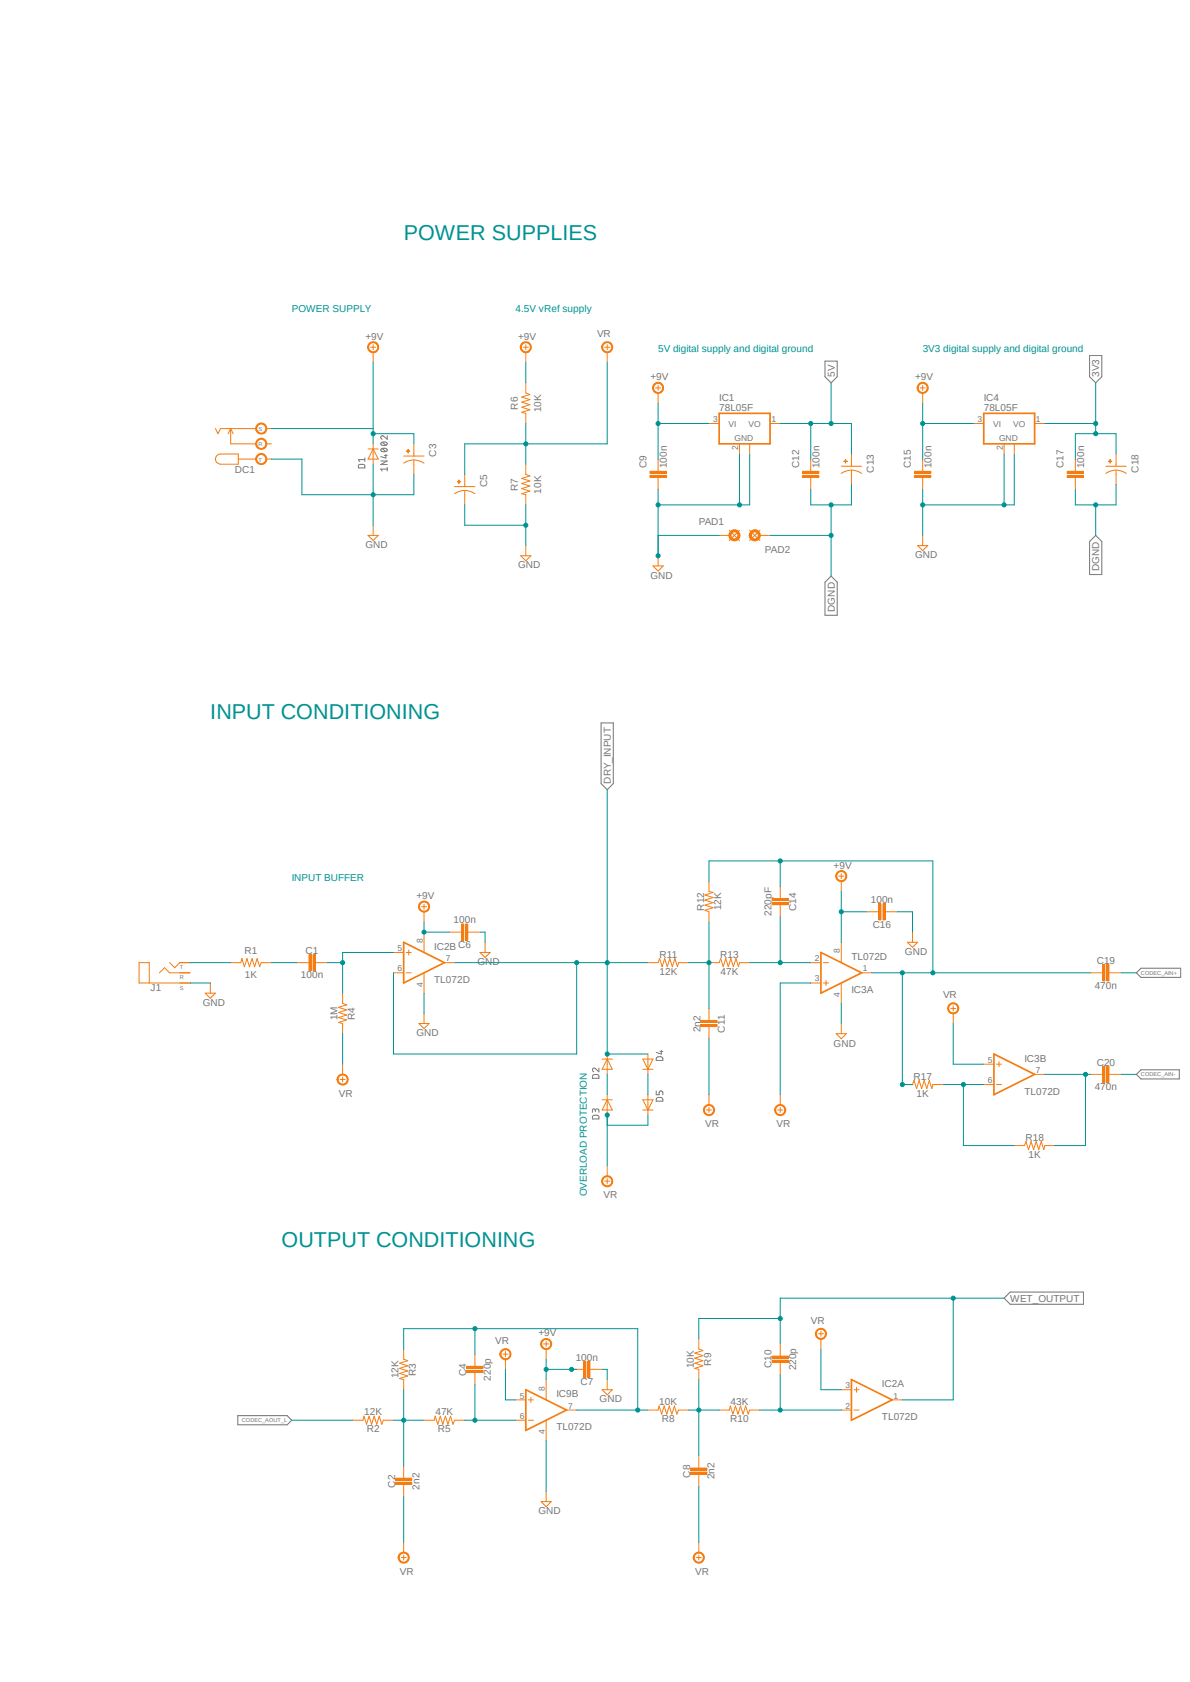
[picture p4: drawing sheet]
<svg xmlns="http://www.w3.org/2000/svg" width="297mm" height="420mm" viewBox="0 0 297 420" stroke-linecap="round" stroke-linejoin="round" font-family="sans-serif">
<path d="M34.2 54.5l262.9 232" fill="none" stroke="#fff" stroke-width=".25"/>
<g fill="none" stroke="#757575" stroke-width=".25">
<path d="M205.9 90.2h3.1v3.9l-1.6 1.5-1.5-1.5zM271.9 88.8h3.1v5.3l-1.5 1.5-1.6-1.5zM89.5 116.2a1.3 1.3 0 0 1 1.3-.2l.3 .8h-1.6zM91.1 114.3v.9M91.1 114.8h-1.6l.3 .4M95 115.1h1.6l-1.6 .9h1.6M95.1 112.2l.4-.3h.6l.5 .5a.93 .93 0 0 1-1.6 0zM95.1 110.6l.4-.2h.6l.5 .4a.93 .93 0 0 1-1.6 0zM95.4 112l.9 .7M95.4 110.4l.9 .8M95.9 113.7h.7M96.3 113.5v.9l-1.3-.4"/>
<path d="M96.6 108.8v.9l-.8-.8a.44 .44 0 0 0-.7 .1 .44 .44 0 0 0 .3 .7M96.6 117.1h-1.6l.4 .5M96.6 116.7v.9M273.5 133.7l1.5 1.5v8.3h-3.1v-8.3zM207.4 143.8l1.6 1.6v8.2h-3.1v-8.2zM150 180.5h3.1v15.2l-1.5 1.5-1.6-1.5zM284.8 241.8h9.9v2.3h-9.9l-1.2-1.2zM147.9 278.7l.4-.2 1 .1 .2 .8h-1.6zM147.9 268.6l.4-.3 1 .1 .2 .8h-1.6zM148.6 277.3a.46 .46 0 0 1 .3-.4 .46 .46 0 0 1 .5 .2l.1 .6M148.6 277.6l-.1-.6-.3-.1-.3 .1v.7M149.5 266.7v.9l-.9-.8a.46 .46 0 0 0-.7 .2 .46 .46 0 0 0 .3 .6"/>
<path d="M163.8 272.4v.9h.7v-.5l.4-.4 .5 .2v.7M163.9 274.3l.4-.3 .9 .1 .2 .4v.5h-1.6zM163.9 264.1l.4-.2h.9l.2 .4v.5h-1.6zM164.7 262.6h.7M165.1 262.3v.9l-1.3-.4M284.8 267.1h9.5v2.3h-9.5l-1.2-1.1zM250.6 324.1l1.5-1.5h18.3v3.1h-18.3zM59.4 353.5h12.3l1.1 1.1-1.1 1.2h-12.3z"/>
</g>
<path d="M57.6 240.4h2.5l.3-1 .6 2 .6-2 .7 2 .6-2 .6 2 .7-2 .6 2 .4-1h2.5M85.5 248v2.5l1 .4-2 .6 2 .7-2 .6 2 .6-2 .7 2 .6-2 .6 1 .3v2.5" fill="none" stroke="#f57c10" stroke-width=".25"/>
<path d="M78.1 238.3h.6v4.1h-.6z" fill-rule="evenodd" fill="#f57c10"/>
<path d="M78.1 238.3h.6v4.1h-.6z" fill="none" stroke="#f57c10" stroke-width=".25"/>
<path d="M77.1 238.3h.5v4.1h-.5z" fill-rule="evenodd" fill="#f57c10"/>
<path d="M77.1 238.3h.5v4.1h-.5zM74.1 240.4h3.2M78.5 240.4h3.2" fill="none" stroke="#f57c10" stroke-width=".25"/>
<path d="M276.3 240.9h.5v4h-.5z" fill-rule="evenodd" fill="#f57c10"/>
<path d="M276.3 240.9h.5v4h-.5z" fill="none" stroke="#f57c10" stroke-width=".25"/>
<path d="M275.3 240.9h.5v4h-.5z" fill-rule="evenodd" fill="#f57c10"/>
<path d="M92.5 86.7h1.3M93.1 86.1v1.2M272.2 242.9h3.2M275.3 240.9h.5v4h-.5zM276.6 242.9h3.2" fill="none" stroke="#f57c10" stroke-width=".25"/>
<path d="M92.1 85.8a1.39 1.39 0 0 1 2.2 .2 1.39 1.39 0 0 1-.8 2.1 1.39 1.39 0 0 1-1.8-1.4h.3a1.15 1.15 0 0 1 1.5-1.1 1.15 1.15 0 0 1 .5 1.8 1.15 1.15 0 0 1-1.9-.3l-.1-.4h-.3z" fill-rule="evenodd" fill="#f57c10"/>
<path d="M92.1 85.8a1.39 1.39 0 0 1 2.2 .2 1.39 1.39 0 0 1-.8 2.1 1.39 1.39 0 0 1-1.8-1.4h.3a1.15 1.15 0 0 1 1.5-1.1 1.15 1.15 0 0 1 .5 1.8 1.15 1.15 0 0 1-1.9-.3l-.1-.4h-.3zM93.1 88v2.5M91.9 112.1h2.5M93.1 110.8v5.1M93.1 112.1l1.3 2.5h-2.5zM91.9 133.7h2.5l-1.3 1.3zM93.1 131.1v2.6M105.2 226.4h1.3M105.8 225.8v1.2" fill="none" stroke="#f57c10" stroke-width=".25"/>
<path d="M104.8 225.5a1.4 1.4 0 0 1 2.2 .1 1.4 1.4 0 0 1-.8 2.1 1.4 1.4 0 0 1-1.8-1.3h.3a1.15 1.15 0 0 1 1.5-1.1 1.15 1.15 0 0 1 .5 1.8 1.15 1.15 0 0 1-1.9-.3l-.1-.4h-.3z" fill-rule="evenodd" fill="#f57c10"/>
<path d="M130.6 86.7h1.3M131.2 86.1v1.2M104.8 225.5a1.4 1.4 0 0 1 2.2 .1 1.4 1.4 0 0 1-.8 2.1 1.4 1.4 0 0 1-1.8-1.3h.3a1.15 1.15 0 0 1 1.5-1.1 1.15 1.15 0 0 1 .5 1.8 1.15 1.15 0 0 1-1.9-.3l-.1-.4h-.3zM105.8 227.7v2.5M104.6 255.6h2.5l-1.3 1.2zM105.8 253.1v2.5" fill="none" stroke="#f57c10" stroke-width=".25"/>
<path d="M130.2 85.8a1.39 1.39 0 0 1 2.2 .2 1.39 1.39 0 0 1-.8 2.1 1.39 1.39 0 0 1-1.8-1.4h.3a1.15 1.15 0 0 1 1.5-1.1 1.15 1.15 0 0 1 .5 1.8 1.15 1.15 0 0 1-1.9-.3l-.1-.4h-.3z" fill-rule="evenodd" fill="#f57c10"/>
<path d="M130.2 85.8a1.39 1.39 0 0 1 2.2 .2 1.39 1.39 0 0 1-.8 2.1 1.39 1.39 0 0 1-1.8-1.4h.3a1.15 1.15 0 0 1 1.5-1.1 1.15 1.15 0 0 1 .5 1.8 1.15 1.15 0 0 1-1.9-.3l-.1-.4h-.3zM131.2 88v2.5M131.2 95.6v2.5l1 .4-2 .6 2 .7-2 .6 2 .6-2 .7 2 .6-2 .7 1 .2v2.5M150.9 86.7h1.3M151.6 86.1v1.2M131.2 115.9v2.5l1 .4-2 .7 2 .6-2 .6 2 .7-2 .6 2 .6-2 .7 1 .2v2.6" fill="none" stroke="#f57c10" stroke-width=".25"/>
<path d="M150.5 85.8a1.39 1.39 0 0 1 2.2 .2 1.39 1.39 0 0 1-.8 2.1 1.39 1.39 0 0 1-1.7-1.4h.2a1.15 1.15 0 0 1 1.6-1.1 1.15 1.15 0 0 1 .4 1.8 1.15 1.15 0 0 1-1.9-.3l-.1-.4h-.2z" fill-rule="evenodd" fill="#f57c10"/>
<path d="M150.5 85.8a1.39 1.39 0 0 1 2.2 .2 1.39 1.39 0 0 1-.8 2.1 1.39 1.39 0 0 1-1.7-1.4h.2a1.15 1.15 0 0 1 1.6-1.1 1.15 1.15 0 0 1 .4 1.8 1.15 1.15 0 0 1-1.9-.3l-.1-.4h-.2zM151.6 88v2.5M130 138.8h2.5l-1.3 1.2zM131.2 136.2v2.6M84.9 269.5h1.2M85.5 268.9v1.3" fill="none" stroke="#f57c10" stroke-width=".25"/>
<path d="M84.5 268.6a1.4 1.4 0 0 1 2.2 .2 1.4 1.4 0 0 1-.8 2.1 1.4 1.4 0 0 1-1.8-1.4h.3a1.15 1.15 0 0 1 1.6-1 1.15 1.15 0 0 1 .3 1.8 1.15 1.15 0 0 1-1.8-.3l-.1-.5h-.3z" fill-rule="evenodd" fill="#f57c10"/>
<path d="M84.5 268.6a1.4 1.4 0 0 1 2.2 .2 1.4 1.4 0 0 1-.8 2.1 1.4 1.4 0 0 1-1.8-1.4h.3a1.15 1.15 0 0 1 1.6-1 1.15 1.15 0 0 1 .3 1.8 1.15 1.15 0 0 1-1.8-.3l-.1-.5h-.3zM85.5 265.7v2.6M100.8 336.8v2.6l1 .4-2.1 .6 2.1 .6-2.1 .7 2.1 .6-2.1 .6 2.1 .7-2.1 .6 1.1 .3v2.5M88.1 354.6h2.5l.2-1 .7 2 .6-2 .7 2 .6-2 .6 2 .7-2 .6 2 .4-1h2.5M105.8 354.6h2.6l.2-1 .7 2 .6-2 .6 2 .7-2 .6 2 .6-2 .7 2 .4-1h2.5" fill="none" stroke="#f57c10" stroke-width=".25"/>
<path d="M98.7 369.1h4.1v.5h-4.1z" fill-rule="evenodd" fill="#f57c10"/>
<path d="M98.7 369.1h4.1v.5h-4.1z" fill="none" stroke="#f57c10" stroke-width=".25"/>
<path d="M98.7 370.1h4.1v.5h-4.1z" fill-rule="evenodd" fill="#f57c10"/>
<path d="M98.7 370.1h4.1v.5h-4.1zM100.8 366.1v3.1M100.8 370.5v3.2M100.1 388.9h1.3M100.8 388.3v1.3" fill="none" stroke="#f57c10" stroke-width=".25"/>
<path d="M99.7 388a1.39 1.39 0 0 1 2.2 .2 1.39 1.39 0 0 1-.8 2.1 1.39 1.39 0 0 1-1.7-1.4h.2a1.15 1.15 0 0 1 1.6-1.1 1.15 1.15 0 0 1 .4 1.9 1.15 1.15 0 0 1-1.9-.4l-.1-.4h-.2z" fill-rule="evenodd" fill="#f57c10"/>
<path d="M99.7 388a1.39 1.39 0 0 1 2.2 .2 1.39 1.39 0 0 1-.8 2.1 1.39 1.39 0 0 1-1.7-1.4h.2a1.15 1.15 0 0 1 1.6-1.1 1.15 1.15 0 0 1 .4 1.9 1.15 1.15 0 0 1-1.9-.4l-.1-.4h-.2zM100.8 385.1v2.5" fill="none" stroke="#f57c10" stroke-width=".25"/>
<path d="M116.5 341.2h4.1v.5h-4.1z" fill-rule="evenodd" fill="#f57c10"/>
<path d="M116.5 341.2h4.1v.5h-4.1z" fill="none" stroke="#f57c10" stroke-width=".25"/>
<path d="M116.5 342.2h4.1v.5h-4.1z" fill-rule="evenodd" fill="#f57c10"/>
<path d="M118.5 338.1v3.2M125.5 338.1h1.3M126.2 337.5v1.3M116.5 342.2h4.1v.5h-4.1zM118.5 342.6v3.1M161.7 352.1h2.6l.2-1 .6 2 .7-2 .6 2 .6-2 .7 2 .6-2 .7 2 .3-1h2.6" fill="none" stroke="#f57c10" stroke-width=".25"/>
<path d="M125.1 337.2a1.4 1.4 0 0 1 2.2 .2 1.4 1.4 0 0 1-.8 2.1 1.4 1.4 0 0 1-1.7-1.4h.2a1.15 1.15 0 0 1 1.6-1.1 1.15 1.15 0 0 1 .4 1.9 1.15 1.15 0 0 1-1.9-.4l-.1-.4h-.2z" fill-rule="evenodd" fill="#f57c10"/>
<path d="M125.1 337.2a1.4 1.4 0 0 1 2.2 .2 1.4 1.4 0 0 1-.8 2.1 1.4 1.4 0 0 1-1.7-1.4h.2a1.15 1.15 0 0 1 1.6-1.1 1.15 1.15 0 0 1 .4 1.9 1.15 1.15 0 0 1-1.9-.4l-.1-.4h-.2zM126.2 339.4v2.5M174.4 334.3v2.5l1 .4-2 .7 2 .6-2 .6 2 .7-2 .6 2 .6-2 .7 1 .2v2.6M179.5 352.1h2.5l.3-1 .6 2 .7-2 .6 2 .6-2 .7 2 .6-2 .6 2 .4-1h2.6" fill="none" stroke="#f57c10" stroke-width=".25"/>
<path d="M172.4 366.6h4v.5h-4z" fill-rule="evenodd" fill="#f57c10"/>
<path d="M172.4 366.6h4v.5h-4z" fill="none" stroke="#f57c10" stroke-width=".25"/>
<path d="M172.4 367.6h4v.5h-4z" fill-rule="evenodd" fill="#f57c10"/>
<path d="M172.4 367.6h4v.5h-4zM174.4 363.5v3.2M174.4 368v3.1" fill="none" stroke="#f57c10" stroke-width=".25"/>
<path d="M192.7 338.6h4.1v.5h-4.1z" fill-rule="evenodd" fill="#f57c10"/>
<path d="M192.7 338.6h4.1v.5h-4.1z" fill="none" stroke="#f57c10" stroke-width=".25"/>
<path d="M192.7 339.6h4.1v.5h-4.1z" fill-rule="evenodd" fill="#f57c10"/>
<path d="M192.7 339.6h4.1v.5h-4.1zM194.7 335.6v3.2M194.7 340v3.2M173.8 388.9h1.2M174.4 388.3v1.3" fill="none" stroke="#f57c10" stroke-width=".25"/>
<path d="M173.4 388a1.39 1.39 0 0 1 2.2 .2 1.39 1.39 0 0 1-.8 2.1 1.39 1.39 0 0 1-1.8-1.4h.3a1.13 1.13 0 0 1 1.5-1.1 1.13 1.13 0 0 1 .4 1.9 1.13 1.13 0 0 1-1.8-.4l-.1-.4h-.3z" fill-rule="evenodd" fill="#f57c10"/>
<path d="M204.3 333h1.2M204.9 332.4v1.3M173.4 388a1.39 1.39 0 0 1 2.2 .2 1.39 1.39 0 0 1-.8 2.1 1.39 1.39 0 0 1-1.8-1.4h.3a1.13 1.13 0 0 1 1.5-1.1 1.13 1.13 0 0 1 .4 1.9 1.13 1.13 0 0 1-1.8-.4l-.1-.4h-.3zM174.4 385.1v2.5" fill="none" stroke="#f57c10" stroke-width=".25"/>
<path d="M203.8 332.1a1.4 1.4 0 0 1 2.3 .2 1.4 1.4 0 0 1-.8 2.1 1.4 1.4 0 0 1-1.8-1.4h.3a1.13 1.13 0 0 1 1.5-1.1 1.13 1.13 0 0 1 .4 1.9 1.13 1.13 0 0 1-1.9-.4v-.4h-.3z" fill-rule="evenodd" fill="#f57c10"/>
<path d="M163.6 96.9h1.3M164.3 96.2v1.3M203.8 332.1a1.4 1.4 0 0 1 2.3 .2 1.4 1.4 0 0 1-.8 2.1 1.4 1.4 0 0 1-1.8-1.4h.3a1.13 1.13 0 0 1 1.5-1.1 1.13 1.13 0 0 1 .4 1.9 1.13 1.13 0 0 1-1.9-.4v-.4h-.3zM204.9 334.3v2.5" fill="none" stroke="#f57c10" stroke-width=".25"/>
<path d="M163.2 96a1.39 1.39 0 0 1 2.2 .1 1.39 1.39 0 0 1-.8 2.1 1.39 1.39 0 0 1-1.7-1.3h.2a1.13 1.13 0 0 1 1.5-1.1 1.13 1.13 0 0 1 .4 1.8 1.13 1.13 0 0 1-1.8-.4l-.1-.3h-.2z" fill-rule="evenodd" fill="#f57c10"/>
<path d="M163.2 96a1.39 1.39 0 0 1 2.2 .1 1.39 1.39 0 0 1-.8 2.1 1.39 1.39 0 0 1-1.7-1.3h.2a1.13 1.13 0 0 1 1.5-1.1 1.13 1.13 0 0 1 .4 1.8 1.13 1.13 0 0 1-1.8-.4l-.1-.3h-.2zM164.3 98.1v2.6M164.3 138.8v2.5M163 141.3h2.5l-1.2 1.3z" fill="none" stroke="#f57c10" stroke-width=".25"/>
<path d="M162.2 117.7h4.1v.5h-4.1z" fill-rule="evenodd" fill="#f57c10"/>
<path d="M162.2 117.7h4.1v.5h-4.1z" fill="none" stroke="#f57c10" stroke-width=".25"/>
<path d="M162.2 118.7h4.1v.5h-4.1z" fill-rule="evenodd" fill="#f57c10"/>
<path d="M162.2 118.7h4.1v.5h-4.1zM164.3 114.6v3.2M164.3 119.1v3.2" fill="none" stroke="#f57c10" stroke-width=".25"/>
<path d="M200.3 117.7h4.1v.5h-4.1z" fill-rule="evenodd" fill="#f57c10"/>
<path d="M200.3 117.7h4.1v.5h-4.1z" fill="none" stroke="#f57c10" stroke-width=".25"/>
<path d="M200.3 118.7h4.1v.5h-4.1z" fill-rule="evenodd" fill="#f57c10"/>
<path d="M200.3 118.7h4.1v.5h-4.1zM202.4 114.6v3.2M202.4 119.1v3.2M182 132.4l2.6 2.6M184.6 132.4l-2.6 2.6" fill="none" stroke="#f57c10" stroke-width=".25"/>
<path d="M182.2 132.8a1.39 1.39 0 0 1 2.3 .2 1.39 1.39 0 0 1-.8 2 1.39 1.39 0 0 1-1.8-1.3h.3a1.13 1.13 0 0 1 1.5-1.1 1.13 1.13 0 0 1 .4 1.8 1.13 1.13 0 0 1-1.9-.3v-.4h-.3z" fill-rule="evenodd" fill="#f57c10"/>
<path d="M182.2 132.8a1.39 1.39 0 0 1 2.3 .2 1.39 1.39 0 0 1-.8 2 1.39 1.39 0 0 1-1.8-1.3h.3a1.13 1.13 0 0 1 1.5-1.1 1.13 1.13 0 0 1 .4 1.8 1.13 1.13 0 0 1-1.9-.3v-.4h-.3z" fill="none" stroke="#f57c10" stroke-width=".25"/>
<path d="M182.5 132.9a1.14 1.14 0 0 1 1.8 .2 1.14 1.14 0 0 1-.7 1.7 1.14 1.14 0 0 1-1.4-1.1h.2a.87 .87 0 0 1 1.2-.9 .87 .87 0 0 1 .3 1.4 .87 .87 0 0 1-1.4-.2l-.1-.3h-.2z" fill-rule="evenodd" fill="#f57c10"/>
<path d="M179.5 133.7h2.5M182.5 132.9a1.14 1.14 0 0 1 1.8 .2 1.14 1.14 0 0 1-.7 1.7 1.14 1.14 0 0 1-1.4-1.1h.2a.87 .87 0 0 1 1.2-.9 .87 .87 0 0 1 .3 1.4 .87 .87 0 0 1-1.4-.2l-.1-.3h-.2zM187.1 132.4l2.6 2.6M189.7 132.4l-2.6 2.6" fill="none" stroke="#f57c10" stroke-width=".25"/>
<path d="M187.3 132.8a1.39 1.39 0 0 1 2.3 .2 1.39 1.39 0 0 1-.8 2 1.39 1.39 0 0 1-1.8-1.3h.2a1.13 1.13 0 0 1 1.6-1.1 1.13 1.13 0 0 1 .4 1.8 1.13 1.13 0 0 1-1.9-.3l-.1-.4h-.2z" fill-rule="evenodd" fill="#f57c10"/>
<path d="M187.3 132.8a1.39 1.39 0 0 1 2.3 .2 1.39 1.39 0 0 1-.8 2 1.39 1.39 0 0 1-1.8-1.3h.2a1.13 1.13 0 0 1 1.6-1.1 1.13 1.13 0 0 1 .4 1.8 1.13 1.13 0 0 1-1.9-.3l-.1-.4h-.2z" fill="none" stroke="#f57c10" stroke-width=".25"/>
<path d="M187.6 132.9a1.14 1.14 0 0 1 1.8 .2 1.14 1.14 0 0 1-.7 1.7 1.14 1.14 0 0 1-1.5-1.1h.3a.87 .87 0 0 1 1.2-.9 .87 .87 0 0 1 .3 1.4 .87 .87 0 0 1-1.4-.2l-.1-.3h-.3z" fill-rule="evenodd" fill="#f57c10"/>
<path d="M187.6 132.9a1.14 1.14 0 0 1 1.8 .2 1.14 1.14 0 0 1-.7 1.7 1.14 1.14 0 0 1-1.5-1.1h.3a.87 .87 0 0 1 1.2-.9 .87 .87 0 0 1 .3 1.4 .87 .87 0 0 1-1.4-.2l-.1-.3h-.3zM189.7 133.7h2.5M150.9 294.9h1.3M151.6 294.3v1.3" fill="none" stroke="#f57c10" stroke-width=".25"/>
<path d="M150.5 294a1.4 1.4 0 0 1 2.2 .2 1.4 1.4 0 0 1-.8 2.1 1.4 1.4 0 0 1-1.7-1.4h.2a1.15 1.15 0 0 1 1.6-1 1.15 1.15 0 0 1 .4 1.8 1.15 1.15 0 0 1-1.9-.3l-.1-.5h-.2z" fill-rule="evenodd" fill="#f57c10"/>
<g fill="none" stroke="#f57c10" stroke-width=".25">
<path d="M51.2 248h2.6l-1.3 1.3zM52.5 245.4v2.6M150.3 274.6h2.5M150.3 264.5h2.5M151.6 263.2v5.1M151.6 273.3v5.1M151.6 274.6l1.2 2.6h-2.5zM151.6 264.5l1.2 2.5h-2.5zM160.4 274.6h2.6l-1.3 2.6zM160.4 277.2h2.6M160.4 264.5h2.6l-1.3 2.5zM160.4 267h2.6"/>
<path d="M161.7 263.2v5.1M161.7 273.3v5.1M150.5 294a1.4 1.4 0 0 1 2.2 .2 1.4 1.4 0 0 1-.8 2.1 1.4 1.4 0 0 1-1.7-1.4h.2a1.15 1.15 0 0 1 1.6-1 1.15 1.15 0 0 1 .4 1.8 1.15 1.15 0 0 1-1.9-.3l-.1-.5h-.2zM151.6 291.1v2.6M135.7 335.6h1.2M136.3 334.9v1.3M136.3 344.5v5M136.3 354.6v5.1"/>
</g>
<path d="M135.3 334.7a1.4 1.4 0 0 1 2.2 .1 1.4 1.4 0 0 1-.8 2.1 1.4 1.4 0 0 1-1.8-1.3h.3a1.15 1.15 0 0 1 1.5-1.2 1.15 1.15 0 0 1 .4 1.9 1.15 1.15 0 0 1-1.8-.3l-.1-.4h-.3z" fill-rule="evenodd" fill="#f57c10"/>
<path d="M37.3 245.4v-5h-2.6v5h12.7M39.8 242.9l1.3-1.3 1.2 1.3h5.1M42.3 240.4l1.3 1.2 1.3-1.2h2.5M135.3 334.7a1.4 1.4 0 0 1 2.2 .1 1.4 1.4 0 0 1-.8 2.1 1.4 1.4 0 0 1-1.8-1.3h.3a1.15 1.15 0 0 1 1.5-1.2 1.15 1.15 0 0 1 .4 1.9 1.15 1.15 0 0 1-1.8-.3l-.1-.4h-.3zM136.3 336.8v2.6M135 374.9h2.6l-1.3 1.3zM136.3 372.4v2.5" fill="none" stroke="#f57c10" stroke-width=".25"/>
<path d="M64.1 106.1a1.39 1.39 0 0 1 2.3 .2 1.39 1.39 0 0 1-.8 2.1 1.39 1.39 0 0 1-1.8-1.4h.3a1.15 1.15 0 0 1 1.5-1.1 1.15 1.15 0 0 1 .4 1.9 1.15 1.15 0 0 1-1.9-.4v-.4h-.3z" fill-rule="evenodd" fill="#f57c10"/>
<path d="M64.1 106.1a1.39 1.39 0 0 1 2.3 .2 1.39 1.39 0 0 1-.8 2.1 1.39 1.39 0 0 1-1.8-1.4h.3a1.15 1.15 0 0 1 1.5-1.1 1.15 1.15 0 0 1 .4 1.9 1.15 1.15 0 0 1-1.9-.4v-.4h-.3z" fill="none" stroke="#f57c10" stroke-width=".25"/>
<path d="M64.1 109.9a1.39 1.39 0 0 1 2.3 .2 1.39 1.39 0 0 1-.8 2.1 1.39 1.39 0 0 1-1.8-1.4h.3a1.15 1.15 0 0 1 1.5-1.1 1.15 1.15 0 0 1 .4 1.9 1.15 1.15 0 0 1-1.9-.4v-.4h-.3z" fill-rule="evenodd" fill="#f57c10"/>
<path d="M64.1 109.9a1.39 1.39 0 0 1 2.3 .2 1.39 1.39 0 0 1-.8 2.1 1.39 1.39 0 0 1-1.8-1.4h.3a1.15 1.15 0 0 1 1.5-1.1 1.15 1.15 0 0 1 .4 1.9 1.15 1.15 0 0 1-1.9-.4v-.4h-.3z" fill="none" stroke="#f57c10" stroke-width=".25"/>
<path d="M64.1 113.7a1.39 1.39 0 0 1 2.3 .2 1.39 1.39 0 0 1-.8 2.1 1.39 1.39 0 0 1-1.8-1.4h.3a1.15 1.15 0 0 1 1.5-1.1 1.15 1.15 0 0 1 .4 1.9 1.15 1.15 0 0 1-1.9-.4v-.4h-.3z" fill-rule="evenodd" fill="#f57c10"/>
<path d="M53.8 107l.6 1.3 .6-1.3h8.9M54 113.9l.7-.5h.3h4.5v2.5h-4.5a1.27 1.27 0 0 1-1.1-.7 1.27 1.27 0 0 1 .1-1.3zM57.6 107v3.8h6.3M57.6 107l.6 1.3M57.6 107l-.7 1.3M59.5 114.6h4.4M64.1 113.7a1.39 1.39 0 0 1 2.3 .2 1.39 1.39 0 0 1-.8 2.1 1.39 1.39 0 0 1-1.8-1.4h.3a1.15 1.15 0 0 1 1.5-1.1 1.15 1.15 0 0 1 .4 1.9 1.15 1.15 0 0 1-1.9-.4v-.4h-.3zM66.5 107h1.2M66.5 110.8h1.2M66.5 114.6h1.2" fill="none" stroke="#f57c10" stroke-width=".25"/>
<path d="M115.2 230.7h.5v4.1h-.5z" fill-rule="evenodd" fill="#f57c10"/>
<path d="M115.2 230.7h.5v4.1h-.5z" fill="none" stroke="#f57c10" stroke-width=".25"/>
<path d="M116.2 230.7h.6v4.1h-.6z" fill-rule="evenodd" fill="#f57c10"/>
<path d="M112.2 232.7h3.2M116.2 230.7h.6v4.1h-.6zM116.6 232.7h3.2M119.8 237.8h2.5l-1.2 1.3zM121.1 235.3v2.5" fill="none" stroke="#f57c10" stroke-width=".25"/>
<path d="M145.7 339.9h.5v4.1h-.5z" fill-rule="evenodd" fill="#f57c10"/>
<path d="M145.7 339.9h.5v4.1h-.5z" fill="none" stroke="#f57c10" stroke-width=".25"/>
<path d="M146.7 339.9h.5v4.1h-.5z" fill-rule="evenodd" fill="#f57c10"/>
<g fill="none" stroke="#f57c10" stroke-width=".25">
<path d="M177 105.7h2.5M184.6 110.8v2.6M187.1 110.8v2.6M192.2 105.7h2.5M113.5 123.3a4.3 4.3 0 0 1 5 0M116 121.5h2.5M98.2 237.8h2.6M101.4 237.8h1.3M102 237.2v1.3M105.8 232.7v5.1M98.2 242.9h2.6M101.4 242.9h1.3"/>
<path d="M105.8 242.9v5.1M110.9 240.4h2.6M146.7 339.9h.5v4.1h-.5zM142.7 341.9h3.1M147.1 341.9h3.2M150.3 347h2.5l-1.2 1.3zM151.6 344.5v2.5M210 347h2.5M210 352.1h2.5M213.1 347h1.3M213.1 352.1h1.3M213.8 346.4v1.2"/>
<path d="M222.7 349.5h2.5"/>
</g>
<path d="M179.5 103.2h12.7v7.6h-12.7zM100.8 235.3l10.1 5.1-10.1 5zM212.5 344.5l10.2 5-10.2 5.1z" fill="none" stroke="#f57c10" stroke-width=".42"/>
<path d="M114.5 119.8l.1 .9z" fill-rule="evenodd" fill="#f57c10"/>
<path d="M114.5 119.8l.1 .9z" fill="none" stroke="#f57c10" stroke-width=".25"/>
<path d="M114.1 120.2l.9 .1z" fill-rule="evenodd" fill="#f57c10"/>
<path d="M116 118.4v3.1h-2.5M210 118.2a4.3 4.3 0 0 1 5.1 0M212.5 116.4h2.6M114.1 120.2l.9 .1zM116 122.5v3.6" fill="none" stroke="#f57c10" stroke-width=".25"/>
<path d="M211 114.8l.1 .8z" fill-rule="evenodd" fill="#f57c10"/>
<path d="M211 114.8l.1 .8z" fill="none" stroke="#f57c10" stroke-width=".25"/>
<path d="M210.6 115.1l.9 .1z" fill-rule="evenodd" fill="#f57c10"/>
<path d="M210.6 115.1l.9 .1zM212.5 113.4v3h-2.5M212.5 117.4v3.6M161.7 240.4h2.6l.3-1 .7 2 .6-2 .6 2 .7-2 .6 2 .6-2 .7 2 .2-1h2.6M177 240.4h2.5l.4-1 .6 2 .6-2 .7 2 .6-2 .6 2 .7-2 .6 2 .3-1h2.5M202.4 245.4h2.5M202.4 240.4h2.5M205.5 245.4h1.3M205.5 240.4h1.3M206.2 244.8v1.3M215.1 242.9h2.5" fill="none" stroke="#f57c10" stroke-width=".25"/>
<path d="M204.9 237.8l10.2 5.1-10.2 5.1z" fill="none" stroke="#f57c10" stroke-width=".42"/>
<path d="M192.7 225.4h4.1v.5h-4.1z" fill-rule="evenodd" fill="#f57c10"/>
<path d="M192.7 225.4h4.1v.5h-4.1z" fill="none" stroke="#f57c10" stroke-width=".25"/>
<path d="M192.7 224.4h4.1v.5h-4.1z" fill-rule="evenodd" fill="#f57c10"/>
<path d="M192.7 224.4h4.1v.5h-4.1zM194.7 221.3v3.2M194.7 225.8v3.1M194.1 277.2h1.3M194.7 276.5v1.3" fill="none" stroke="#f57c10" stroke-width=".25"/>
<path d="M193.7 276.3a1.4 1.4 0 0 1 2.2 .1 1.4 1.4 0 0 1-.8 2.1 1.4 1.4 0 0 1-1.8-1.3h.3a1.13 1.13 0 0 1 1.6-1.1 1.13 1.13 0 0 1 .3 1.9 1.13 1.13 0 0 1-1.8-.4l-.1-.4h-.3z" fill-rule="evenodd" fill="#f57c10"/>
<path d="M193.7 276.3a1.4 1.4 0 0 1 2.2 .1 1.4 1.4 0 0 1-.8 2.1 1.4 1.4 0 0 1-1.8-1.3h.3a1.13 1.13 0 0 1 1.6-1.1 1.13 1.13 0 0 1 .3 1.9 1.13 1.13 0 0 1-1.8-.4l-.1-.4h-.3zM194.7 273.3v2.6" fill="none" stroke="#f57c10" stroke-width=".25"/>
<path d="M174.9 255.8h4.1v.5h-4.1z" fill-rule="evenodd" fill="#f57c10"/>
<path d="M174.9 255.8h4.1v.5h-4.1z" fill="none" stroke="#f57c10" stroke-width=".25"/>
<path d="M174.9 254.8h4.1v.5h-4.1z" fill-rule="evenodd" fill="#f57c10"/>
<path d="M174.9 254.8h4.1v.5h-4.1zM177 251.8v3.1M177 256.2v3.2M176.3 277.2h1.3M177 276.5v1.3" fill="none" stroke="#f57c10" stroke-width=".25"/>
<path d="M175.9 276.3a1.4 1.4 0 0 1 2.2 .1 1.4 1.4 0 0 1-.8 2.1 1.4 1.4 0 0 1-1.7-1.3h.2a1.13 1.13 0 0 1 1.6-1.1 1.13 1.13 0 0 1 .3 1.9 1.13 1.13 0 0 1-1.8-.4l-.1-.4h-.2z" fill-rule="evenodd" fill="#f57c10"/>
<g fill="none" stroke="#f57c10" stroke-width=".25">
<path d="M177 220v2.6l1 .2-2.1 .7 2.1 .6-2.1 .6 2.1 .7-2.1 .6 2.1 .7-2.1 .6 1.1 .4v2.5M237.3 251.8h1.2M237.9 251.2v1.2M175.9 276.3a1.4 1.4 0 0 1 2.2 .1 1.4 1.4 0 0 1-.8 2.1 1.4 1.4 0 0 1-1.7-1.3h.2a1.13 1.13 0 0 1 1.6-1.1 1.13 1.13 0 0 1 .3 1.9 1.13 1.13 0 0 1-1.8-.4l-.1-.4h-.2zM177 273.3v2.6M225.2 270.8h2.6l.3-1 .7 2 .6-2 .6 2 .7-2 .6 2 .6-2 .7 2 .2-1h2.6M245.5 265.7h2.6M245.5 270.8h2.6M248.7 265.7h1.3M248.7 270.8h1.3M249.3 265.1v1.3M258.2 268.3h2.6"/>
<path d="M253.2 286h2.5l.4-1 .6 2.1 .6-2.1 .7 2.1 .6-2.1 .6 2.1 .7-2.1 .6 2.1 .3-1.1h2.5"/>
</g>
<path d="M248.1 263.2l10.1 5.1-10.1 5z" fill="none" stroke="#f57c10" stroke-width=".42"/>
<path d="M236.9 250.9a1.4 1.4 0 0 1 2.2 .1 1.4 1.4 0 0 1-.8 2.1 1.4 1.4 0 0 1-1.8-1.3h.3a1.13 1.13 0 0 1 1.5-1.1 1.13 1.13 0 0 1 .4 1.8 1.13 1.13 0 0 1-1.8-.3l-.1-.4h-.3z" fill-rule="evenodd" fill="#f57c10"/>
<path d="M236.9 250.9a1.4 1.4 0 0 1 2.2 .1 1.4 1.4 0 0 1-.8 2.1 1.4 1.4 0 0 1-1.8-1.3h.3a1.13 1.13 0 0 1 1.5-1.1 1.13 1.13 0 0 1 .4 1.8 1.13 1.13 0 0 1-1.8-.3l-.1-.4h-.3zM237.9 253.1v2.5" fill="none" stroke="#f57c10" stroke-width=".25"/>
<path d="M276.3 266.2h.5v4.1h-.5z" fill-rule="evenodd" fill="#f57c10"/>
<path d="M276.3 266.2h.5v4.1h-.5z" fill="none" stroke="#f57c10" stroke-width=".25"/>
<path d="M275.3 266.2h.5v4.1h-.5z" fill-rule="evenodd" fill="#f57c10"/>
<path d="M229.7 96.9h1.2M230.3 96.2v1.3M272.2 268.3h3.2M275.3 266.2h.5v4.1h-.5zM276.6 268.3h3.2" fill="none" stroke="#f57c10" stroke-width=".25"/>
<path d="M229.2 96a1.39 1.39 0 0 1 2.3 .1 1.39 1.39 0 0 1-.8 2.1 1.39 1.39 0 0 1-1.8-1.3h.3a1.13 1.13 0 0 1 1.5-1.1 1.13 1.13 0 0 1 .4 1.8 1.13 1.13 0 0 1-1.9-.4v-.3h-.3z" fill-rule="evenodd" fill="#f57c10"/>
<path d="M229.2 96a1.39 1.39 0 0 1 2.3 .1 1.39 1.39 0 0 1-.8 2.1 1.39 1.39 0 0 1-1.8-1.3h.3a1.13 1.13 0 0 1 1.5-1.1 1.13 1.13 0 0 1 .4 1.8 1.13 1.13 0 0 1-1.9-.4v-.3h-.3zM230.3 98.1v2.6M229 136.2h2.6l-1.3 1.3zM230.3 133.7v2.5" fill="none" stroke="#f57c10" stroke-width=".25"/>
<path d="M228.3 117.7h4v.5h-4z" fill-rule="evenodd" fill="#f57c10"/>
<path d="M228.3 117.7h4v.5h-4z" fill="none" stroke="#f57c10" stroke-width=".25"/>
<path d="M228.3 118.7h4v.5h-4z" fill-rule="evenodd" fill="#f57c10"/>
<path d="M228.3 118.7h4v.5h-4zM230.3 114.6v3.2M230.3 119.1v3.2" fill="none" stroke="#f57c10" stroke-width=".25"/>
<path d="M266.4 117.7h4v.5h-4z" fill-rule="evenodd" fill="#f57c10"/>
<path d="M266.4 117.7h4v.5h-4z" fill="none" stroke="#f57c10" stroke-width=".25"/>
<path d="M266.4 118.7h4v.5h-4z" fill-rule="evenodd" fill="#f57c10"/>
<path d="M243 105.7h2.5M250.6 110.8v2.6M253.2 110.8v2.6M258.2 105.7h2.6M266.4 118.7h4v.5h-4zM268.4 114.6v3.2M268.4 119.1v3.2M276 118.2a4.3 4.3 0 0 1 5.1 0M278.6 116.4h2.5" fill="none" stroke="#f57c10" stroke-width=".25"/>
<path d="M245.5 103.2h12.7v7.6h-12.7z" fill="none" stroke="#f57c10" stroke-width=".42"/>
<path d="M277 114.8l.1 .8z" fill-rule="evenodd" fill="#f57c10"/>
<path d="M277 114.8l.1 .8z" fill="none" stroke="#f57c10" stroke-width=".25"/>
<path d="M276.6 115.1l.9 .1z" fill-rule="evenodd" fill="#f57c10"/>
<path d="M100.8 115.7a4.3 4.3 0 0 1 5 0M103.3 113.9h2.5M276.6 115.1l.9 .1zM278.6 113.4v3h-2.6M278.6 117.4v3.6M128.7 349.5h2.5M128.7 354.6h2.5M131.9 349.5h1.2M131.9 354.6h1.2M132.5 348.9v1.3M141.4 352.1h2.5" fill="none" stroke="#f57c10" stroke-width=".25"/>
<path d="M131.2 347l10.2 5.1-10.2 5.1z" fill="none" stroke="#f57c10" stroke-width=".42"/>
<path d="M101.8 112.2l.1 .9z" fill-rule="evenodd" fill="#f57c10"/>
<path d="M101.8 112.2l.1 .9z" fill="none" stroke="#f57c10" stroke-width=".25"/>
<path d="M101.4 112.6l.9 .1z" fill-rule="evenodd" fill="#f57c10"/>
<path d="M101.4 112.6l.9 .1zM103.3 110.8v3.1h-2.5M103.3 114.9v3.5M209.3 218.8h1.3M210 218.1v1.3M210 235.3v5.1M210 245.4v5.1" fill="none" stroke="#f57c10" stroke-width=".25"/>
<path d="M208.9 217.8a1.4 1.4 0 0 1 2.2 .2 1.4 1.4 0 0 1-.7 2.1 1.4 1.4 0 0 1-1.8-1.3h.2a1.13 1.13 0 0 1 1.6-1.1 1.13 1.13 0 0 1 .4 1.8 1.13 1.13 0 0 1-1.9-.3l-.1-.4h-.2z" fill-rule="evenodd" fill="#f57c10"/>
<path d="M208.9 217.8a1.4 1.4 0 0 1 2.2 .2 1.4 1.4 0 0 1-.7 2.1 1.4 1.4 0 0 1-1.8-1.3h.2a1.13 1.13 0 0 1 1.6-1.1 1.13 1.13 0 0 1 .4 1.8 1.13 1.13 0 0 1-1.9-.3l-.1-.4h-.2zM210 220v2.6M208.7 258.1h2.5l-1.2 1.3zM210 255.6v2.5" fill="none" stroke="#f57c10" stroke-width=".25"/>
<path d="M219.4 225.6h.5v4.1h-.5z" fill-rule="evenodd" fill="#f57c10"/>
<path d="M219.4 225.6h.5v4.1h-.5z" fill="none" stroke="#f57c10" stroke-width=".25"/>
<path d="M220.4 225.6h.5v4.1h-.5z" fill-rule="evenodd" fill="#f57c10"/>
<path d="M216.3 227.7h3.2M220.4 225.6h.5v4.1h-.5zM220.8 227.7h3.1M226.5 235.3h2.5l-1.2 1.3zM227.8 232.7v2.6" fill="none" stroke="#f57c10" stroke-width=".25"/>
<path d="M98.2 237.8h-12.7v10.2M81.7 240.4h3.8" fill="none" stroke="#009292" stroke-width=".25"/>
<circle cx="85.5" cy="240.4" r=".51" fill="#009292"/>
<g fill="none" stroke="#009292" stroke-width=".25">
<path d="M93.1 90.5v20.3M67.7 107h25.4M67.7 240.4h6.4"/>
<circle cx="85.5" cy="240.4" r=".51"/>
</g>
<circle cx="93.1" cy="108.3" r=".51" fill="#009292"/>
<g fill="none" stroke="#009292" stroke-width=".25">
<path d="M93.1 108.3h10.2v2.5M105.8 230.2v2.5h6.4"/>
<circle cx="93.1" cy="108.3" r=".51"/>
</g>
<circle cx="105.8" cy="232.7" r=".51" fill="#009292"/>
<g fill="none" stroke="#009292" stroke-width=".25">
<path d="M131.2 90.5v5.1M164.3 100.7v13.9M164.3 105.7h12.7"/>
<circle cx="105.8" cy="232.7" r=".51"/>
</g>
<circle cx="164.2" cy="105.7" r=".51" fill="#009292"/>
<g fill="none" stroke="#009292" stroke-width=".25">
<path d="M136.3 339.4v5.1M136.3 341.9h7.6"/>
<circle cx="164.2" cy="105.7" r=".51"/>
</g>
<circle cx="136.3" cy="341.9" r=".51" fill="#009292"/>
<circle cx="136.3" cy="341.9" r=".51" fill="none" stroke="#009292" stroke-width=".25"/>
<circle cx="142.7" cy="341.9" r=".51" fill="#009292"/>
<g fill="none" stroke="#009292" stroke-width=".25">
<path d="M230.3 100.7v13.9M230.3 105.7h12.7"/>
<circle cx="142.7" cy="341.9" r=".51"/>
</g>
<circle cx="230.3" cy="105.7" r=".51" fill="#009292"/>
<g fill="none" stroke="#009292" stroke-width=".25">
<path d="M210 222.6v12.7M210 227.7h6.3"/>
<circle cx="230.3" cy="105.7" r=".51"/>
</g>
<circle cx="210" cy="227.7" r=".51" fill="#009292"/>
<g fill="none" stroke="#009292" stroke-width=".25">
<path d="M67.7 114.6h7.7v8.9h17.7M93.1 115.9v15.2"/>
<circle cx="210" cy="227.7" r=".51"/>
</g>
<circle cx="93.1" cy="123.5" r=".51" fill="#009292"/>
<g fill="none" stroke="#009292" stroke-width=".25">
<path d="M103.3 118.4v5.1h-10.2M116 126.1v5h15.2M131.2 126.1v10.1M105.8 248v5.1"/>
<circle cx="93.1" cy="123.5" r=".51"/>
</g>
<circle cx="131.2" cy="131.1" r=".51" fill="#009292"/>
<g fill="none" stroke="#009292" stroke-width=".25">
<path d="M184.6 113.4v12.7M187.1 113.4v12.7h-22.8M164.3 122.3v16.5M164.3 133.7h15.2"/>
<circle cx="131.2" cy="131.1" r=".51"/>
</g>
<circle cx="164.2" cy="138.8" r=".51" fill="#009292"/>
<circle cx="164.2" cy="138.8" r=".51" fill="none" stroke="#009292" stroke-width=".25"/>
<circle cx="164.2" cy="126.1" r=".51" fill="#009292"/>
<circle cx="164.2" cy="126.1" r=".51" fill="none" stroke="#009292" stroke-width=".25"/>
<circle cx="184.6" cy="126.1" r=".51" fill="#009292"/>
<g fill="none" stroke="#009292" stroke-width=".25">
<path d="M230.3 122.3v11.4M119.8 232.7h1.3v2.6M47.4 245.4h5.1M136.3 359.7v12.7M150.3 341.9h1.3v2.6"/>
<circle cx="184.6" cy="126.1" r=".51"/>
</g>
<circle cx="230.3" cy="126.1" r=".51" fill="#009292"/>
<g fill="none" stroke="#009292" stroke-width=".25">
<path d="M250.6 113.4v12.7M253.2 113.4v12.7h-22.9"/>
<circle cx="230.3" cy="126.1" r=".51"/>
</g>
<circle cx="250.6" cy="126.1" r=".51" fill="#009292"/>
<g fill="none" stroke="#009292" stroke-width=".25">
<path d="M151.6 90.5v20.3h-35.6v7.6M131.2 105.7v10.2M223.9 227.7h3.9v5M210 250.5v5.1"/>
<circle cx="250.6" cy="126.1" r=".51"/>
</g>
<circle cx="131.2" cy="110.8" r=".51" fill="#009292"/>
<g fill="none" stroke="#009292" stroke-width=".25">
<path d="M85.5 258.1v7.6M151.6 278.4v12.7M161.7 278.4v2.6h-10.1M204.9 336.8v10.2h5.1M126.2 341.9v7.6h2.5M100.8 373.7v11.4M174.4 371.1v14"/>
<circle cx="131.2" cy="110.8" r=".51"/>
</g>
<circle cx="151.5" cy="278.4" r=".51" fill="#009292"/>
<g fill="none" stroke="#009292" stroke-width=".25">
<path d="M177 259.4v13.9M202.4 245.4h-7.7v27.9M237.9 255.6v10.1h7.6M98.2 354.6h7.6M100.8 347v7.6"/>
<circle cx="151.5" cy="278.4" r=".51"/>
</g>
<circle cx="100.7" cy="354.6" r=".51" fill="#009292"/>
<g fill="none" stroke="#009292" stroke-width=".25">
<path d="M100.8 354.6v11.5M116 354.6h12.7M118.5 345.7v8.9"/>
<circle cx="100.7" cy="354.6" r=".51"/>
</g>
<circle cx="118.5" cy="354.6" r=".51" fill="#009292"/>
<g fill="none" stroke="#009292" stroke-width=".25">
<path d="M100.8 336.8v-5h58.4v20.3M118.5 331.8v6.3M143.9 352.1h17.8"/>
<circle cx="118.5" cy="354.6" r=".51"/>
</g>
<circle cx="118.5" cy="331.8" r=".51" fill="#009292"/>
<circle cx="118.5" cy="331.8" r=".51" fill="none" stroke="#009292" stroke-width=".25"/>
<circle cx="159.2" cy="352.1" r=".51" fill="#009292"/>
<g fill="none" stroke="#009292" stroke-width=".25">
<path d="M189.7 352.1h20.3M194.7 343.2v8.9"/>
<circle cx="159.2" cy="352.1" r=".51"/>
</g>
<circle cx="194.7" cy="352.1" r=".51" fill="#009292"/>
<g fill="none" stroke="#009292" stroke-width=".25">
<path d="M171.9 352.1h7.6M174.4 344.5v7.6"/>
<circle cx="194.7" cy="352.1" r=".51"/>
</g>
<circle cx="174.4" cy="352.1" r=".51" fill="#009292"/>
<g fill="none" stroke="#009292" stroke-width=".25">
<path d="M151.6 197.2v66h10.1M113.5 240.4h48.2M143.9 240.4v22.8h-45.7v-20.3M174.4 352.1v11.4"/>
<circle cx="174.4" cy="352.1" r=".51"/>
</g>
<circle cx="143.9" cy="240.4" r=".51" fill="#009292"/>
<circle cx="143.9" cy="240.4" r=".51" fill="none" stroke="#009292" stroke-width=".25"/>
<circle cx="151.5" cy="240.4" r=".51" fill="#009292"/>
<circle cx="151.5" cy="240.4" r=".51" fill="none" stroke="#009292" stroke-width=".25"/>
<circle cx="151.5" cy="263.2" r=".51" fill="#009292"/>
<g fill="none" stroke="#009292" stroke-width=".25">
<path d="M47.4 240.4h10.2M151.6 268.3v5M161.7 268.3v5M194.7 329.2h-20.3v5.1M237.9 324.1v25.4h-12.7M250.6 324.1h-55.9v11.5"/>
<circle cx="151.5" cy="263.2" r=".51"/>
</g>
<circle cx="194.7" cy="329.2" r=".51" fill="#009292"/>
<circle cx="194.7" cy="329.2" r=".51" fill="none" stroke="#009292" stroke-width=".25"/>
<circle cx="237.9" cy="324.1" r=".51" fill="#009292"/>
<g fill="none" stroke="#009292" stroke-width=".25">
<path d="M177 230.2v21.6M171.9 240.4h5.1"/>
<circle cx="237.9" cy="324.1" r=".51"/>
</g>
<circle cx="176.9" cy="240.4" r=".51" fill="#009292"/>
<g fill="none" stroke="#009292" stroke-width=".25">
<path d="M194.7 228.9v11.5M187.1 240.4h15.3"/>
<circle cx="176.9" cy="240.4" r=".51"/>
</g>
<circle cx="194.7" cy="240.4" r=".51" fill="#009292"/>
<g fill="none" stroke="#009292" stroke-width=".25">
<path d="M194.7 215v6.3M177 220v-5h55.8v27.9M217.6 242.9h54.6M225.2 242.9v27.9h2.6"/>
<circle cx="194.7" cy="240.4" r=".51"/>
</g>
<circle cx="194.7" cy="215" r=".51" fill="#009292"/>
<circle cx="194.7" cy="215" r=".51" fill="none" stroke="#009292" stroke-width=".25"/>
<circle cx="232.8" cy="242.9" r=".51" fill="#009292"/>
<circle cx="232.8" cy="242.9" r=".51" fill="none" stroke="#009292" stroke-width=".25"/>
<circle cx="225.2" cy="242.9" r=".51" fill="#009292"/>
<circle cx="225.2" cy="242.9" r=".51" fill="none" stroke="#009292" stroke-width=".25"/>
<circle cx="225.2" cy="270.8" r=".51" fill="#009292"/>
<g fill="none" stroke="#009292" stroke-width=".25">
<path d="M279.8 242.9h3.8M235.4 270.8h10.1M240.5 270.8v15.2h12.7M279.8 268.3h3.8M72.8 354.6h15.3"/>
<circle cx="225.2" cy="270.8" r=".51"/>
</g>
<circle cx="240.4" cy="270.8" r=".51" fill="#009292"/>
<g fill="none" stroke="#009292" stroke-width=".25">
<path d="M260.8 268.3h11.4M270.9 268.3v17.7h-7.6"/>
<circle cx="240.4" cy="270.8" r=".51"/>
</g>
<circle cx="270.9" cy="268.3" r=".51" fill="#009292"/>
<g fill="none" stroke="#009292" stroke-width=".25">
<path d="M278.6 113.4v-5.1h-10.2v6.3"/>
<circle cx="270.9" cy="268.3" r=".51"/>
</g>
<circle cx="273.5" cy="108.3" r=".51" fill="#009292"/>
<g fill="none" stroke="#009292" stroke-width=".25">
<path d="M273.5 95.6v12.7M260.8 105.7h12.7"/>
<circle cx="273.5" cy="108.3" r=".51"/>
</g>
<circle cx="273.5" cy="105.7" r=".51" fill="#009292"/>
<g fill="none" stroke="#009292" stroke-width=".25">
<path d="M194.7 105.7h7.7v8.9M207.4 105.7h5.1v7.7"/>
<circle cx="273.5" cy="105.7" r=".51"/>
</g>
<circle cx="202.3" cy="105.7" r=".51" fill="#009292"/>
<g fill="none" stroke="#009292" stroke-width=".25">
<path d="M202.4 105.7h5"/>
<circle cx="202.3" cy="105.7" r=".51"/>
</g>
<circle cx="207.4" cy="105.7" r=".51" fill="#009292"/>
<g fill="none" stroke="#009292" stroke-width=".25">
<path d="M207.4 95.6v10.1M192.2 133.7h15.2M207.4 126.1v17.7M212.5 121v5.1h-10.1v-3.8"/>
<circle cx="207.4" cy="105.7" r=".51"/>
</g>
<circle cx="207.4" cy="133.7" r=".51" fill="#009292"/>
<circle cx="207.4" cy="133.7" r=".51" fill="none" stroke="#009292" stroke-width=".25"/>
<circle cx="207.4" cy="126.1" r=".51" fill="#009292"/>
<g fill="none" stroke="#009292" stroke-width=".25">
<path d="M273.5 126.1v7.6M278.6 121v5.1h-10.2v-3.8"/>
<circle cx="207.4" cy="126.1" r=".51"/>
</g>
<circle cx="273.5" cy="126.1" r=".51" fill="#009292"/>
<circle cx="273.5" cy="126.1" r=".51" fill="none" stroke="#009292" stroke-width=".25"/>
<g font-size="5.4" fill="#009292">
<text x="100.8" y="60">POWER SUPPLIES</text>
<text x="52.5" y="179.4">INPUT CONDITIONING</text>
<text x="70.3" y="311.4">OUTPUT CONDITIONING</text>
</g>
<g font-size="2.5" fill="#009292">
<text x="72.8" y="77.8">POWER SUPPLY</text>
<text x="128.7" y="77.8">4.5V vRef supply</text>
<text x="164.3" y="88">5V digital supply and digital ground</text>
<text x="230.3" y="88">3V3 digital supply and digital ground</text>
<text x="72.8" y="220.1">INPUT BUFFER</text>
<text x="146.5" y="298.8" transform="rotate(-90 146.5 298.8)">OVERLOAD PROTECTION</text>
</g>
<g font-size="2.5" fill="#757575">
<text x="91.2" y="84.8">+9V</text>
<text x="129.3" y="84.8">+9V</text>
<text x="149" y="84.2">VR</text>
<text x="162.4" y="95">+9V</text>
<text x="208.3" y="94.1" transform="rotate(-90 208.3 94.1)">5V</text>
<text x="228.4" y="95">+9V</text>
<text x="274.4" y="94.1" transform="rotate(-90 274.4 94.1)">3V3</text>
<text x="179.5" y="100">IC1</text>
<text x="245.5" y="100">IC4</text>
<text x="129.2" y="102.3" transform="rotate(-90 129.2 102.3)">R6</text>
<text x="135" y="102.9" transform="rotate(-90 135 102.9)">10K</text>
<text x="179.5" y="102.6">78L05F</text>
<text x="245.5" y="102.6">78L05F</text>
<text x="58.6" y="118.1">DC1</text>
<text x="108.9" y="114" transform="rotate(-90 108.9 114)">C3</text>
<text x="161.3" y="116.9" transform="rotate(-90 161.3 116.9)">C9</text>
<text x="166.4" y="116.9" transform="rotate(-90 166.4 116.9)">100n</text>
<text x="199.4" y="116.9" transform="rotate(-90 199.4 116.9)">C12</text>
<text x="204.5" y="116.9" transform="rotate(-90 204.5 116.9)">100n</text>
<text x="218.1" y="118" transform="rotate(-90 218.1 118)">C13</text>
<text x="227.4" y="116.9" transform="rotate(-90 227.4 116.9)">C15</text>
<text x="232.5" y="116.9" transform="rotate(-90 232.5 116.9)">100n</text>
<text x="265.5" y="116.9" transform="rotate(-90 265.5 116.9)">C17</text>
<text x="270.6" y="116.9" transform="rotate(-90 270.6 116.9)">100n</text>
<text x="284.1" y="118" transform="rotate(-90 284.1 118)">C18</text>
<text x="121.6" y="121.7" transform="rotate(-90 121.6 121.7)">C5</text>
<text x="129.2" y="122.6" transform="rotate(-90 129.2 122.6)">R7</text>
<text x="135" y="123.2" transform="rotate(-90 135 123.2)">10K</text>
<text x="174.4" y="131.1">PAD1</text>
<text x="91.2" y="136.9">GND</text>
<text x="129.3" y="141.9">GND</text>
<text x="190.9" y="138">PAD2</text>
<text x="228.4" y="139.4">GND</text>
<text x="274.4" y="142.6" transform="rotate(-90 274.4 142.6)">DGND</text>
<text x="162.4" y="144.5">GND</text>
<text x="208.3" y="152.8" transform="rotate(-90 208.3 152.8)">DGND</text>
<text x="152.4" y="195.7" transform="rotate(-90 152.4 195.7)">DRY_INPUT</text>
<text x="208.1" y="216.9">+9V</text>
<text x="103.9" y="224.5">+9V</text>
<text x="175.7" y="227.4" transform="rotate(-90 175.7 227.4)">R12</text>
<text x="180" y="227.3" transform="rotate(-90 180 227.3)">12K</text>
<text x="198.7" y="227.5" transform="rotate(-90 198.7 227.5)">C14</text>
<text x="217.3" y="225.5">100n</text>
<text x="113.2" y="230.6">100n</text>
<text x="192.6" y="228.7" transform="rotate(-90 192.6 228.7)">220pF</text>
<text x="217.8" y="231.6">C16</text>
<text x="61" y="238.3">R1</text>
<text x="76.3" y="238.2">C1</text>
<text x="108.4" y="237.2">IC2B C6</text>
<text x="164.6" y="239.1">R11</text>
<text x="179.8" y="239.1">R13</text>
<text x="212.5" y="239.6">TL072D</text>
<text x="225.9" y="238.5">GND</text>
<text x="61.1" y="244.2">1K</text>
<text x="75.1" y="244.3">100n</text>
<text x="108.4" y="245.5">TL072D</text>
<text x="119.2" y="241">GND</text>
<text x="164.6" y="243.4">12K</text>
<text x="179.8" y="243.4">47K</text>
<text x="273.7" y="240.8">C19</text>
<text x="37.6" y="247.5">J1</text>
<text x="50.6" y="251.2">GND</text>
<text x="212.5" y="247.9">IC3A</text>
<text x="235.4" y="249.3">VR</text>
<text x="273.2" y="246.8">470n</text>
<text x="84.2" y="254.8" transform="rotate(-90 84.2 254.8)">1M</text>
<text x="88.6" y="254.7" transform="rotate(-90 88.6 254.7)">R4</text>
<text x="174.8" y="257.7" transform="rotate(-90 174.8 257.7)">2n2</text>
<text x="180.9" y="257.9" transform="rotate(-90 180.9 257.9)">C11</text>
<text x="103.9" y="258.8">GND</text>
<text x="208.1" y="261.3">GND</text>
<text x="228" y="269.6">R17</text>
<text x="255.7" y="265.1">IC3B</text>
<text x="273.7" y="266.1">C20</text>
<text x="84.6" y="273.9">VR</text>
<text x="228.8" y="273.9">1K</text>
<text x="255.7" y="273.4">TL072D</text>
<text x="273.2" y="272.2">470n</text>
<text x="176" y="281.5">VR</text>
<text x="193.8" y="281.5">VR</text>
<text x="256" y="284.8">R18</text>
<text x="256.7" y="289.1">1K</text>
<text x="150.6" y="299.3">VR</text>
<text x="252.1" y="325">WET_OUTPUT</text>
<text x="123.6" y="335.6">VR</text>
<text x="134.4" y="333.7">+9V</text>
<text x="202.4" y="330.5">VR</text>
<text x="143.7" y="339.8">100n</text>
<text x="173.1" y="341.6" transform="rotate(-90 173.1 341.6)">10K</text>
<text x="177.5" y="341" transform="rotate(-90 177.5 341)">R9</text>
<text x="192.6" y="341.7" transform="rotate(-90 192.6 341.7)">C10</text>
<text x="99.5" y="344.2" transform="rotate(-90 99.5 344.2)">12K</text>
<text x="103.8" y="343.5" transform="rotate(-90 103.8 343.5)">R3</text>
<text x="116.4" y="343.5" transform="rotate(-90 116.4 343.5)">C4</text>
<text x="122.5" y="344.7" transform="rotate(-90 122.5 344.7)">220p</text>
<text x="144.9" y="345.9">C7</text>
<text x="198.7" y="342.2" transform="rotate(-90 198.7 342.2)">220p</text>
<text x="220.1" y="346.4">IC2A</text>
<text x="90.9" y="353.4">12K</text>
<text x="108.7" y="353.4">47K</text>
<text x="138.9" y="348.9">IC9B</text>
<text x="149.7" y="350.2">GND</text>
<text x="164.6" y="350.8">10K</text>
<text x="182.3" y="350.8">43K</text>
<text x="91.5" y="357.7">R2</text>
<text x="109.3" y="357.7">R5</text>
<text x="138.9" y="357.2">TL072D</text>
<text x="165.2" y="355.1">R8</text>
<text x="182.2" y="355.1">R10</text>
<text x="220.1" y="354.6">TL072D</text>
<text x="98.6" y="371.5" transform="rotate(-90 98.6 371.5)">C2</text>
<text x="104.7" y="371.9" transform="rotate(-90 104.7 371.9)">2n2</text>
<text x="172.3" y="368.9" transform="rotate(-90 172.3 368.9)">C8</text>
<text x="178.4" y="369.4" transform="rotate(-90 178.4 369.4)">2n2</text>
<text x="134.4" y="378.1">GND</text>
<text x="99.8" y="393.2">VR</text>
<text x="173.5" y="393.2">VR</text>
</g>
<g font-size="2.1" fill="#757575">
<text x="178" y="105.4">3</text>
<text x="181.8" y="106.5">VI</text>
<text x="186.8" y="106.5">VO</text>
<text x="192.5" y="105.4">1</text>
<text x="244" y="105.4">3</text>
<text x="247.9" y="106.5">VI</text>
<text x="252.9" y="106.5">VO</text>
<text x="258.6" y="105.4">1</text>
<text x="183.3" y="110.1">GND</text>
<text x="184.2" y="112.4" transform="rotate(-90 184.2 112.4)">2</text>
<text x="249.3" y="110.1">GND</text>
<text x="250.3" y="112.4" transform="rotate(-90 250.3 112.4)">2</text>
<text x="99.2" y="237.4">5</text>
<text x="105.5" y="235.5" transform="rotate(-90 105.5 235.5)">8</text>
<text x="111.3" y="240">7</text>
<text x="203.4" y="240">2</text>
<text x="209.6" y="238" transform="rotate(-90 209.6 238)">8</text>
<text x="99.2" y="242.5">6</text>
<text x="203.4" y="245.1">3</text>
<text x="215.4" y="242.5">1</text>
<text x="105.5" y="246.4" transform="rotate(-90 105.5 246.4)">4</text>
<text x="209.6" y="249" transform="rotate(-90 209.6 249)">4</text>
<text x="246.5" y="265.4">5</text>
<text x="258.6" y="267.9">7</text>
<text x="246.5" y="270.5">6</text>
<text x="136" y="347.2" transform="rotate(-90 136 347.2)">8</text>
<text x="211" y="346.7">3</text>
<text x="129.7" y="349.2">5</text>
<text x="141.8" y="351.7">7</text>
<text x="211" y="351.7">2</text>
<text x="223" y="349.2">1</text>
<text x="129.7" y="354.3">6</text>
<text x="136" y="358.1" transform="rotate(-90 136 358.1)">4</text>
</g>
<g font-size="1.4" fill="#757575">
<text x="64.6" y="107.7">S</text>
<text x="64.6" y="111.5">R</text>
<text x="64.6" y="115.3">T</text>
<text x="44.9" y="244.6">R</text>
<text x="44.9" y="242">T</text>
<text x="284.8" y="243.4">CODEC_AIN+</text>
<text x="44.9" y="247.1">S</text>
<text x="284.8" y="268.8">CODEC_AIN-</text>
<text x="60.4" y="355.1">CODEC_AOUT_L</text>
</g>
</svg>
